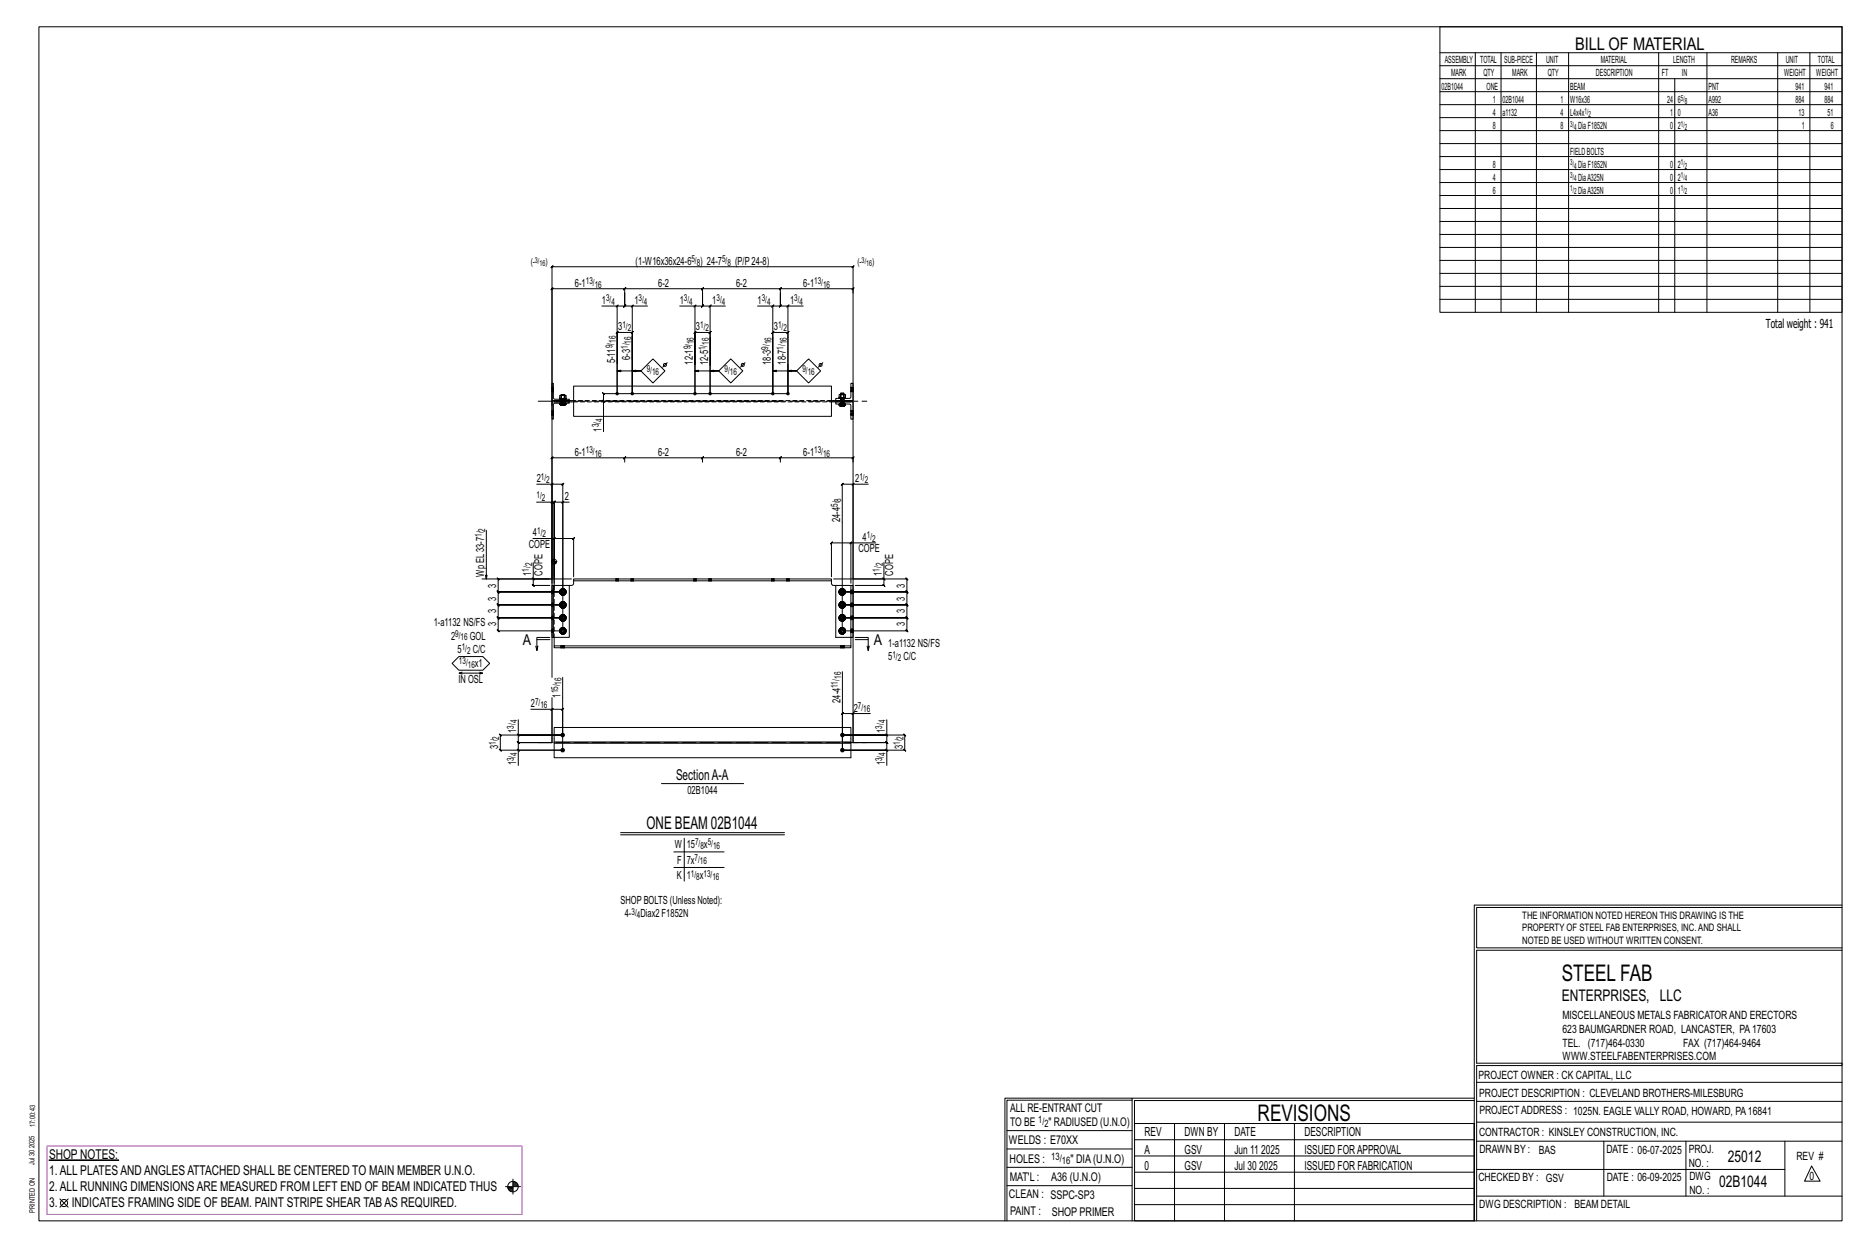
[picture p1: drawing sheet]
<svg xmlns="http://www.w3.org/2000/svg" width="914mm" height="610mm" viewBox="0 0 914 610" stroke-linecap="round" stroke-linejoin="round" font-family="sans-serif">
<g fill="#000" stroke="#000" stroke-width=".49">
<path d="M24 568h34z"/>
<circle cx="302" cy="193" r=".6"/>
<circle cx="309" cy="193" r=".6"/>
<circle cx="340" cy="193" r=".6"/>
<circle cx="348" cy="193" r=".6"/>
<circle cx="378" cy="193" r=".6"/>
<circle cx="386" cy="193" r=".6"/>
<circle cx="275" cy="360" r=".9"/>
<circle cx="412" cy="360" r=".9"/>
<circle cx="275" cy="367" r=".9"/>
<circle cx="412" cy="367" r=".9"/>
</g>
<g fill="none" stroke="#000" stroke-width=".49">
<path d="M19 13h883v584h-883zM705 13h197v140h-197zM705 26h197M705 32h197M705 39h197M722 26v127M735 26v127M752 26v127M768 26v127M812 26v127M820 39v114M836 26v127"/>
<path d="M870 26v127M886 26v127M705 45h197M705 51h197M705 58h197M705 64h197M705 70h197M705 77h197M705 83h197M705 89h197M705 96h197M705 102h197"/>
<path d="M705 108h197M705 115h197M705 121h197M705 127h197M705 134h197M295 150h7v14v-1l1-1-1 1h7l1-1-1 1v30v-43h8M302 150l1-1zM305 142l1-1zM306 143v7v-1l-1 1h1h-4M306 143v7h-1l1-1v1h3M306 143v-2l-1 1 1-1h-36h1l-1 1v-1v57M306 141h38l-1 1 1-1v2"/>
<path d="M309 150l1-1zM333 150h7v15v-2l1-1-1 1h8h-1l1-1v1v2v-15h7M340 150l1-1zM343 142l1-1zM344 143v7v-1l-1 1h1h-4M344 143v7h-1l1-1v1h4M344 141h38l-1 1 1-1v2M347 150l1-1zM371 150h7v15v-2l1-1-1 1h8h-1l1-1v1v30M378 150l1-1zM381 142l1-1zM382 143v7v-1l-1 1h1h-4"/>
<path d="M382 143v7h-1l1-1v1h4M382 141h36l-1 1 1-1v2M385 150l1-1zM393 150h-7v43M705 140h197M705 146h197M302 178v15zM302 178v-14v29M309 176v-11v28M320 176l5 5-5 6-6-6zM327 177l-3 3M340 178v15z"/>
<path d="M340 178v-13v28M348 179v14zM348 179v-14v28M358 176l6 5-6 6-6-6zM365 177l-3 3M378 165v28zM396 176l6 5-6 6-6-6zM403 177l-2 3M270 190h.1M270 192h.1M270 197h9l-8 1v7h-1zM270 188h1v7h8v1h-9z"/>
<path d="M271 190h.1M271 192h.1M274 195h3zM274 197v1zM274 195v-2h1v2M274 197l1 1M274 197h1v1h-1h1h-1M275 195h.1M275 196h.1M275 197h.1M275 198h2h-1M275 197h1"/>
<path d="M276 198l1-1-1 1M276 197l-1 1M276 195v-2h-1h2v2M276 195h.1M276 196h.1M276 197h.1M277 197v1M277 198h-1M281 189h126v15h-126zM281 196h-10v1h10M295 196l1 1zM302 181h12h-5"/>
<path d="M340 181h12h-4M378 181h12h-4M382 196h-87v15M386 193h-91v-1l1 1h-1v3M407 196h10v1h-10M409 197h9v8h-1l-1-7h-7zM411 195h3zM411 198h.1M411 195v-2h1v2M411 198v1M411 198h1h-1v1v-1M411 195h.1"/>
<path d="M411 196h.1M411 197h.1M411 193v-1h2v1h1v2M412 193h1v2M412 199v-1h1v1M412 198h.1M412 199l1-1v1M413 198h-1v1M413 195h.1M413 196h.1M413 197h.1M413 198h.1"/>
<path d="M413 198h1M414 198h.1M414 198l-1 1M417 190h.1M417 192h.1M417 188h1v8h-9v-1h7zM418 190h.1M418 192h.1M270 201h.1M270 203h.1M271 201h.1M271 203h.1"/>
<path d="M417 201h.1M417 203h.1M418 201h.1M418 203h.1M263 237h7v46M270 237l1-1zM270 237h6h-1l1-1v1v72h-32l-1-1 1 1v-7v1l-1-1h1h32h-32v1l-1-1h1v-6l-1-1 1 1h32h-32l-1-1 1 1v-6l-1-1 1 1h32h-32l-1-1 1 1v-7v1l-1-1h1h25M306 226v-3l-1 1h1h-36l1-1-1 1v61M306 224h38h-1l1-1v3M306 223l-1 1zM344 224h38h-1l1-1v3M344 223l-1 1z"/>
<path d="M382 224h36h-1l1-1v3M382 223l-1 1zM418 237v-1l-1 1zM418 237h-6l1-1-1 1v18M425 237h-7v46h26h-1l1 1v-1v7l-1-1 1 1h-32h32l-1-1 1 1v6l-1-1 1 1h-32h32l-1-1 1 1v6h-1l1 1v-1h-32h32h-1l1 1v-1v7l-1-1 1 1h-32M238 259v24M263 246h7v37M270 246l1-1zM270 246h9M276 246h-1l1-1zM276 246v44M412 255v54z"/>
<path d="M261 263h10v22M261 275v8h19M270 275h3M270 274v1M271 274v1M271 264l1-1zM271 263h10l-1 1 1-1v19M271 273v9M271 275v1M272 275v1M272 275h.1M416 266l1-1z"/>
<path d="M417 266h-10v-1l-1 1h1v16M429 266h-12v19M433 275v8h-25M236 283h34M261 283l1 1zM261 283v3l1 1-1-1h8M270 286h1v26h-1zM271 286h8M271 283v-37l1-1-1 1 1-1-1 1v44M274 296h.1M274 290h.1M274 295v1"/>
<path d="M274 289v1M274 297h1M274 291h1M274 296v1M275 296l-1-1v1v1l1-1M275 289h-1v1v1l1-1M275 297h1M275 290l1 1M275 295h-1M275 288l-1 1M275 291h1M276 294l-1 1"/>
<path d="M276 295h1h-1M276 288l-1 1M276 289v-1l1 1h-1M276 295l1 1v1M276 289l1 1M276 295h-1M276 297h1h-1M276 290l1 1h-1M276 296l1 1M276 290h1v1M277 296l-1 1M277 290l-1 1"/>
<path d="M277 295l-1 1M277 289h-1M277 295v1M277 289v1M279 286v26h-8M281 283h126v1h-126zM281 284l-1 2h-1M301 283h.1M301 284h.1M303 283h.1M303 284h.1M309 283h.1"/>
<path d="M309 284h.1M310 283h.1M310 284h.1M340 283h.1M340 284h.1M341 283h.1M341 284h.1M347 283h.1M347 284h.1M348 283h.1M348 284h.1M378 283h.1"/>
<path d="M378 284h.1M379 283h.1M379 284h.1M385 283h.1M385 284h.1M386 283h.1M386 284h.1M407 284v2h2M411 296h.1M411 290h.1M411 289v1M411 295v1"/>
<path d="M411 291h1M411 297h1M411 296v1M411 289v1v1v-1M411 296v-1v1v1v-1M412 290v1M412 297h.1M412 288l-1 1M412 295h-1M412 291h1M412 297h1M412 288v1"/>
<path d="M412 289l1-1v1M412 294v1M412 295h1M413 289l1 1M413 295l1 1v1M413 288l-1 1M413 295h-1M413 290v1h-1M413 297h-1M413 290h1l-1 1M413 296l1 1h-1M413 290v1"/>
<path d="M413 296v1M413 289h1h-1M413 295h1l-1 1M414 289v1M414 295v1M417 286h1v26h-1zM417 286h-8v26h8v4M432 283l1 1zM433 283v3h-1l1 1v-1h-14M262 316l1 2M263 313h6M269 312h-6v6v-2"/>
<path d="M271 316h146v1h-146zM271 312v4M274 309h.1M274 302h.1M274 308v1M274 310h1M274 303l1 1M274 302v1M275 308h-1v1v1l1-1M275 302l-1-1v1v1h1M275 316h.1M275 317h.1"/>
<path d="M275 309l1 1M275 303l1 1M275 307l-1 1M275 301h-1M275 310h1M276 307l-1 1M276 308v-1l1 1h-1M276 301l-1 1M276 301h1l-1 1M276 308l1 1M276 301l1 1v1M276 301h-1"/>
<path d="M276 309l1 1h-1M276 303h1l-1 1v-1M276 316h.1M276 317h.1M276 309h1v1M276 303h1M277 309l-1 1M277 302l-1 1M277 308h-1M277 301v1h-1M277 308v1M277 302h.1"/>
<path d="M411 309h.1M411 302h.1M411 308v1M411 303l1 1M411 310h1M411 302v1M411 302v-1v1v1M411 308v1v1v-1M412 316h.1M412 317h.1M412 303v1M412 309v1"/>
<path d="M412 301h-1M412 307l-1 1M412 303l1 1M412 310h1M412 301v1M412 301h1v1M412 307v1M412 308l1-1v1M413 301l1 1v1M413 308l1 1M413 301h-1M413 307l-1 1"/>
<path d="M413 303v1l-1-1M413 309v1h-1M413 316h.1M413 317h.1M413 303h1h-1M413 309h1l-1 1M413 302v1M413 309v1M413 301l1 1h-1M413 308h1h-1M414 302h.1M414 308v1"/>
<path d="M419 312h6v6l1-2M419 313h6M424 316l1 2M221 325l4-4h11l4 4-4 3h-11zM225 329h11l-1 1M226 329h-1l1 1M235 329h1M270 331v-200l1-1-1 1h148h-1l1-1v1v232M275 331v29M412 329v38v-18v1l1-1h-1h6M253 359l1 1zM254 360v3h-1l1 1v-1h16"/>
<path d="M260 347h10v16M270 347v1l1-1zM270 347h5v1l1-1h-1v20h-30v1l-1-1h1v-7l-1-1 1 1h30h-21v-8M270 341v22M417 350l1-1zM426 349h-8v14M434 359l1 1zM434 352v8h-22h31l-1-1 1 1v7h-1l1 1v-1h-31h22v7M434 360v3l1 1-1-1h-16M253 367l1 1zM270 363h-16h-1l1 1v-1v4M271 363h146v1h-146z"/>
<path d="M271 364v7h146v-7M271 363v-7h146v7M275 367h-21v7M418 363h16l1 1-1-1v4M434 367l1 1zM324 383h40M304 407h80M304 408h80M330 417h24M335 410v21M330 424h24M722 443v154"/>
<path d="M722 443h180M902 444h-179v20h179M902 465h-179v55h179v1h-179v76M554 538h-61v59M554 537h168M722 538h-167v13M723 539h179M723 530h179M493 553h61M555 550h167v47h-167zM555 558h167M575 550v47"/>
<path d="M599 550v47M634 550v47M723 549h179M723 558h179M785 558v27M825 558v27M874 558v27M251 577v7M251 579h2M251 580h3M251 578h2M493 571h61"/>
<path d="M493 562h61M555 573h167M555 566h167M723 572h151M887 570l4 8h-8zM29 587l4 4M33 587l-4 4M247 581h8M249 581h2M249 582h2M250 583h1M492 597v-60h62v60"/>
<path d="M493 580h61M555 589h167M555 581h167M723 585h179"/>
<circle cx="325" cy="179" r=".7"/>
<circle cx="364" cy="179" r=".7"/>
<circle cx="402" cy="179" r=".7"/>
<circle cx="271" cy="275" r="1.2"/>
<circle cx="31" cy="589" r="1.8"/>
<circle cx="251" cy="581" r="2.6"/>
</g>
<path d="M23 561h233v33h-233z" fill="none" stroke="#f0f" stroke-width=".5"/>
<g fill="none" stroke="#000" stroke-width=".49" stroke-dasharray="2 1.4">
<path d="M270 190h1M270 190h.1M270 192h.1M270 191l1 1M270 191h1M270 192h1M271 190h-1M271 190h.1M271 191l-1-1 1 1M274 197v1zM274 198h.1M274 195h1h-1v-2h1v2v-2v2h1h-1"/>
<path d="M274 197l1 1M274 197h1M274 198h1h-1h1M275 196h.1M275 196v1M275 197h.1M275 195h.1M275 195v1M275 195v2zM275 193h.1M275 193h1M275 198h.1"/>
<path d="M275 195h-1h1M275 195h1M275 197v-1M275 196v-1M275 197v1zM275 198h1zM275 198h1M275 196l1 1zM275 195l1 1zM276 197v-1M276 196h.1M276 197h.1"/>
<path d="M276 197h-1M276 196v-1M276 195h.1M276 198l-1-1 1 1M276 197l1 1M276 193h.1M276 198h.1M276 197h1M276 195h1M276 193v2zM276 195h1h-1v-2h1v2M276 195v2z"/>
<path d="M276 198h1M277 197v1h-1zM277 195h.1M277 198h-1zM277 198h.1M277 197v1M281 197h126M407 196h-126M411 198h.1M411 198v1M411 195h1h-1v-2h1v2v-2v2h1h-1M411 198h1"/>
<path d="M411 199v-1v1v-1h1M411 196h.1M411 196v1M411 197v1M411 197h.1M411 195h.1M411 195v1M411 195v3zM411 193l1-1M412 193h1M412 199h.1M412 198h.1"/>
<path d="M412 195h.1M412 193h.1M412 195h-1h1M412 195h1M412 197v-1M412 197l-1 1M412 196v-1M412 198v1l1-1M412 192h1M412 196v1zM412 195v1zM412 197l1-1"/>
<path d="M412 196h1M412 197l1 1zM412 197v1M412 196l1-1M412 199v-1h1M412 198h1M413 197v-1M413 197v1M413 196v-1M413 199h.1M413 198h.1M413 195h.1"/>
<path d="M413 193h.1M413 192v1M413 193v2zM413 195h1h-1v-2h1v2M413 195v3zM413 197h.1M413 198v-1M413 196h.1M413 199v-1M413 198h1l-1 1zM413 195h1M414 198l-1 1z"/>
<path d="M414 198h.1M417 192h.1M417 190l1 1-1-1M417 192h1M418 190h-1M418 191h-1M418 192h.1M418 190h.1M270 202h1M270 201h1M270 201h.1M270 203h.1"/>
<path d="M270 203h1M270 202l1 1M271 201h-1M271 201h.1M271 202h-1l1 1M417 203h.1M417 202h1h-1M417 203h1M418 201h-1M418 202h-1M418 203h-1M418 203h.1"/>
<path d="M418 201h.1M418 202l-1-1M270 297h1zM270 297h.1M270 296l1 1M270 296h1M270 295h1M270 290h1zM270 290h.1M270 290h1M270 289h1M271 296h-1l1 1"/>
<path d="M271 290h-1h1M271 286v26M274 296v1zM274 290h.1M274 296l1-1-1 1 1 1-1-1M274 290l1-2-1 2 1 1-1-1M274 295v1zM274 297h.1M274 289v1zM274 290v1zM274 297v-1M274 295v1"/>
<path d="M274 289v1M274 295h.1M274 297h1zM274 295l1-1zM274 288v1zM274 291h1zM274 288h1zM274 297h1M274 295h1zM274 295h1M274 291h1M274 289l1-1z"/>
<path d="M274 289l1-1M275 296v1M275 296v-1M275 290v1M275 289h.1M275 296h.1M275 290h.1M275 297h1zM275 295h1zM275 291h1zM275 288h1zM275 295h-1v1v-1v2h1"/>
<path d="M275 289h-1v1v-1v1v1v-1v1l1-1M275 296v1zM275 296v-1zM275 289v1zM275 297l1 1zM275 294h1zM275 297h1h-1h1h-1zM275 291h1h-1h1h-1zM275 290h1zM275 289h1zM276 294l-1 1 1-1-1 1h1M276 298v-1z"/>
<path d="M276 297h.1M276 295h.1M276 294v1v-1v1zM276 294h.1M276 288h-1h1h-1l1 1M276 291h.1M276 290h.1M276 289h.1M276 288v1zM276 288h.1M276 297v-1zM276 295v1z"/>
<path d="M276 291v-1M276 297h1zM276 297h1M276 295h1zM276 295h1M276 291h1zM276 291h1M276 288l1 1zM276 288l1 1M276 294l1 1zM276 288h1zM276 296h.1"/>
<path d="M276 289v1zM276 295l1 1zM276 288l1 2zM276 296l1 1M276 296l1-1M276 290h1v1M276 289h1M277 297v-1M277 295h-1l1 2M277 291v-1M277 289h-1l1 1M277 295h.1"/>
<path d="M277 288v1zM277 295v1zM277 295v1M277 289v1zM277 289v1M277 297h.1M277 290v1zM277 296l-1 1zM277 290l-1 1zM277 296v1zM277 290h.1M301 283v1"/>
<path d="M301 283h1M302 283l-1 1M302 283v1M302 283v1zM302 284h.1M303 283v1M303 283h.1M303 284h.1M303 284v-1M309 283v1M309 283h.1M309 283l1 1z"/>
<path d="M309 284h.1M310 283v1M310 283h.1M310 284h.1M310 284v-1M340 283v1M340 283h.1M340 283v1zM340 284h.1M341 283v1M341 283h.1M341 284h.1"/>
<path d="M341 284v-1M347 283v1M347 283h.1M348 283v1zM348 283l-1 1M348 284h-1M348 283v1M348 283h.1M348 284h.1M348 284v-1M378 283v1M378 283h.1"/>
<path d="M378 283l1 1zM378 284h.1M379 283v1M379 283h.1M379 284h.1M379 284v-1M385 283v1M385 283h.1M386 283v1zM386 283l-1 1M386 284h-1M386 283v1"/>
<path d="M386 283h.1M386 284h.1M386 284v-1M411 290h.1M411 296v1zM411 290l1-2-1 2 1 1-1-1M411 296l1-1-1 1 1 1-1-1M411 289v1zM411 290v1zM411 295v1zM411 297h.1M411 289v1"/>
<path d="M411 297v-1M411 295v1M411 288v1zM411 291h1zM411 288h1zM411 295h.1M411 297h1zM411 295l1-1zM411 291h1M411 289l1-1zM411 289l1-1M411 297h1"/>
<path d="M411 295h1zM411 295h1M411 290l1 1M411 289h1M411 296l1 1M411 296l1-1M411 290h1zM411 296h1zM412 291h1zM412 288h1zM412 297h1zM412 295h1z"/>
<path d="M412 289h-1v1v-1v1v1v-1v1l1-1M412 295h-1v1v-1v2h1M412 289l-1 1zM412 290h.1M412 289h.1M412 296h-1zM412 296v1zM412 296v-1zM412 291h.1M412 288h.1M412 297v1zM412 294h.1"/>
<path d="M412 297h.1M412 295h.1M412 288v1M412 291h1M412 290h1zM412 289h1zM412 288h1h-1h1v1zM412 294v1v-1v1M412 298l1-1zM412 297h1M412 294l1 1-1-1 1 1zM412 294h1z"/>
<path d="M413 291v-1M413 290h.1M413 289h.1M413 297h.1M413 297v-1zM413 295v1zM413 295h.1M413 291h.1M413 288v1zM413 288v1M413 288h.1M413 294v1z"/>
<path d="M413 289v1zM413 296h.1M413 288l1 2zM413 295l1 1zM413 290h1l-1 1M413 289h1h-1M413 296l1 1h-1M413 296l1-1h-1M413 289l1 1M413 297v-1M413 295l1 2M413 288l1 1z"/>
<path d="M413 295h1zM414 289v1zM414 289v1M414 295v1zM414 295v1M414 290l-1 1zM414 297h-1zM414 296l-1 1zM414 290h.1M414 296v1zM417 289h1zM417 289l1 1-1-1"/>
<path d="M417 295h1zM417 296h1l-1-1M418 289h.1M418 289h-1M418 290h-1M418 295h.1M418 296l-1-1M418 296h-1M418 297h-1M270 309l1 1zM270 309h.1M270 309h1"/>
<path d="M270 308h1M270 303h1zM270 303h.1M270 303h1M270 302h1M271 309h-1h1M271 303l-1-1 1 1M274 309h.1M274 302v1zM274 309l1-2-1 2 1 1-1-1M274 302l1-1-1 1 1 2-1-2M274 308v1z"/>
<path d="M274 309v1zM274 302h.1M274 303h.1M274 308v1M274 303v-1M274 308h.1M274 310h1zM274 308l1-1zM274 301v1zM274 303l1 1zM274 301h1zM274 310h1"/>
<path d="M274 308l1-1M274 303l1 1M274 301h1M275 309v1M275 308h.1M275 303h.1M275 302v-1M275 316h.1M275 316v1M275 317h.1M275 309h.1M275 302v1z"/>
<path d="M275 310h1zM275 307h1zM275 304h1zM275 301h1zM275 308h-1v1v-1v1v1v-1v1l1-1M275 302l-1-1v1v1h1M275 308v1zM275 302h.1M275 317v-1M275 316v1zM275 310h1h-1h1h-1zM275 309h1z"/>
<path d="M275 308h1zM275 303l1 1h-1h1h-1zM275 303h1zM275 302h1zM275 317l1-1M275 316h1M276 307h-1h1h-1l1 1M276 310h.1M276 309h.1M276 308h.1M276 307v1zM276 307h.1"/>
<path d="M276 301h-1h1h-1h1M276 304h.1M276 303v1M276 303h.1M276 302h.1M276 301h.1M276 317v-1M276 310v-1M276 301v1M276 310h1zM276 310h1M276 307l1 1z"/>
<path d="M276 307l1 1M276 304l1-1zM276 304l1-1M276 301h1zM276 301h1M276 308v1zM276 307l1 2zM276 301l1 1zM276 317h.1M276 302v1zM276 309h1v1M276 308h1"/>
<path d="M276 303h1M276 302h1v-1M277 310v-1M277 308h-1l1 1M277 303v-1M277 301l-1 1 1 1M277 308h.1M277 301v1zM277 308v1zM277 308v1M277 302h.1M277 309v1z"/>
<path d="M277 303h.1M277 309l-1 1zM277 302l-1 2zM277 309h.1M277 302v1zM411 302v1zM411 309h.1M411 302l1-1-1 1 1 2-1-2M411 309l1-2-1 2 1 1-1-1M411 302h.1M411 303h.1M411 308v1z"/>
<path d="M411 309v1zM411 303v-1M411 308v1M411 301v1zM411 303l1 1zM411 301h1zM411 308h.1M411 310h1zM411 308l1-1zM411 303l1 1M411 301h1M411 310h1"/>
<path d="M411 308l1-1M411 303h1M411 302l1-1M411 309l1 1M411 308h1M411 302l1 1zM411 309h1zM412 316h.1M412 316v1M412 304h1zM412 301h1zM412 310h1z"/>
<path d="M412 307h1zM412 302l-1-1v1v1h1M412 308h-1v1v-1v1v1v-1v1l1-1M412 317h.1M412 302h-1zM412 303h.1M412 302h.1M412 308l-1 1zM412 309h.1M412 308h.1M412 304h.1M412 301h.1"/>
<path d="M412 310h.1M412 307h.1M412 317v-1M412 303v1zM412 316v1zM412 304h1M412 303l1 1M412 303h1zM412 302h1zM412 301h1h-1h1zM412 307v1M412 310h1"/>
<path d="M412 309h1zM412 308h1zM412 307h1h-1h1v1zM412 317l1-1M412 316h1M413 303h.1M413 302h.1M413 301v1M413 310v-1M413 309h.1M413 308h.1M413 317v-1"/>
<path d="M413 304v-1zM413 304v-1M413 301h.1M413 310h.1M413 307v1zM413 307v1M413 308v1zM413 301l1 1zM413 307l1 2zM413 302v1zM413 317h.1M413 303h1h-1"/>
<path d="M413 302h1l-1-1M413 309h1l-1 1M413 308h1h-1M413 303v-1M413 301v1l1 1M413 308l1 1M413 308h1zM414 302h.1M414 308v1zM414 308v1M414 303h-1zM414 309l-1 1z"/>
<path d="M414 302l-1 2zM414 302v1zM414 309h.1M417 301l1 1zM417 302h1h-1M417 308h1zM417 308l1 1-1-1M418 302h.1M418 302h-1M418 303h-1M418 308h.1M418 308h-1"/>
<path d="M418 309h-1"/>
</g>
<path d="M263 196h161M263 363h161" fill="none" stroke="#000" stroke-width=".49" stroke-dasharray="6.8 1 0 1"/>
<g font-size="11.2">
<text x="764" y="480">STEEL FAB</text>
<text x="616" y="548">REVISIONS</text>
</g>
<g font-size="8.6">
<text x="771" y="24">BILL OF MATERIAL</text>
<text x="316" y="405">ONE BEAM 02B1044</text>
</g>
<g font-size="7.9">
<text x="765" y="490">ENTERPRISES, LLC</text>
<text x="846" y="569">25012</text>
<text x="842" y="581">02B1044</text>
</g>
<g font-size="7.3">
<text x="256" y="316">A</text>
<text x="428" y="316">A</text>
<text x="331" y="382">SectionA-A</text>
</g>
<g font-size="6.6">
<text x="24" y="567">SHOP NOTES:</text>
<text x="24" y="575">1.ALL PLATESANDANGLESATTACHED SHALL BE CENTERED TO MAIN MEMBER U.N.O.</text>
<text x="24" y="583">2.ALL RUNNING DIMENSIONSARE MEASURED FROM LEFT END OF BEAM INDICATED THUS</text>
<text x="24" y="591">3.</text>
<text x="35" y="591">INDICATES FRAMING SIDE OF BEAM. PAINT STRIPE SHEAR TABAS REQUIRED.</text>
</g>
<g font-size="6.1">
<text x="864" y="161">Total weight : 941</text>
<text x="560" y="556">REV</text>
<text x="580" y="556">DWN BY</text>
<text x="604" y="556">DATE</text>
<text x="639" y="556">DESCRIPTION</text>
<text x="560" y="564">A</text>
<text x="580" y="564">GSV</text>
<text x="604" y="564">Jun 11</text>
<text x="617" y="564">2025</text>
<text x="639" y="564">ISSUED FORAPPROVAL</text>
<text x="560" y="572">0</text>
<text x="580" y="572">GSV</text>
<text x="604" y="572">Jul 30</text>
<text x="616" y="572">2025</text>
<text x="639" y="572">ISSUED FOR FABRICATION</text>
</g>
<g font-size="5.9">
<text x="494" y="560">WELDS : E70XX</text>
<text x="494" y="569">HOLES :</text>
<text x="524" y="569">&quot; DIA(U.N.O)</text>
<text x="494" y="578">MAT'L :</text>
<text x="515" y="578">A36 (U.N.O)</text>
<text x="494" y="586">CLEAN : SSPC-SP3</text>
<text x="495" y="595">PAINT :</text>
<text x="515" y="595">SHOP PRIMER</text>
</g>
<g font-size="5.8">
<text x="494" y="544">ALL RE-ENTRANT CUT</text>
<text x="494" y="551">TO BE</text>
<text x="513" y="551">&quot; RADIUSED (U.N.O)</text>
</g>
<g font-size="5.6">
<text x="765" y="499">MISCELLANEOUS METALS FABRICATORAND ERECTORS</text>
<text x="765" y="505">623 BAUMGARDNER ROAD, LANCASTER, PA17603</text>
<text x="765" y="512">TEL. (717)464-0330</text>
<text x="824" y="512">FAX (717)464-9464</text>
<text x="765" y="519">WWW.STEELFABENTERPRISES.COM</text>
<text x="724" y="528">PROJECT OWNER : CK CAPITAL, LLC</text>
<text x="724" y="537">PROJECT DESCRIPTION : CLEVELAND BROTHERS-MILESBURG</text>
<text x="724" y="545">PROJECTADDRESS : 1025N. EAGLE VALLY ROAD, HOWARD, PA16841</text>
<text x="724" y="556">CONTRACTOR : KINSLEY CONSTRUCTION, INC.</text>
<text x="724" y="564">DRAWN BY :</text>
<text x="753" y="564">BAS</text>
<text x="786" y="564">DATE : 06-07-2025</text>
<text x="827" y="564">PROJ.</text>
<text x="879" y="568">REV #</text>
<text x="827" y="571">NO. :</text>
<text x="724" y="578">CHECKED BY : GSV</text>
<text x="787" y="578">DATE : 06-09-2025</text>
<text x="827" y="578">DWG</text>
<text x="886" y="578">0</text>
<text x="827" y="584">NO. :</text>
<text x="724" y="591">DWG DESCRIPTION : BEAM DETAIL</text>
</g>
<g font-size="5.5">
<text x="311" y="130">(1-W16x36x24-6</text>
<text x="343" y="130">) 24-7</text>
<text x="360" y="130">(P/P24-8)</text>
<text x="281" y="140">6-1</text>
<text x="322" y="140">6-2</text>
<text x="360" y="140">6-2</text>
<text x="393" y="140">6-1</text>
<text x="295" y="149">1</text>
<text x="311" y="149">1</text>
<text x="333" y="149">1</text>
<text x="349" y="149">1</text>
<text x="371" y="149">1</text>
<text x="387" y="149">1</text>
<text x="303" y="162">3</text>
<text x="341" y="162">3</text>
<text x="379" y="162">3</text>
<text x="301" y="178" transform="rotate(-90 301 178)">5-11</text>
<text x="309" y="176" transform="rotate(-90 309 176)">6-3</text>
<text x="339" y="178" transform="rotate(-90 339 178)">12-1</text>
<text x="347" y="179" transform="rotate(-90 347 179)">12-5</text>
<text x="377" y="179" transform="rotate(-90 377 179)">18-3</text>
<text x="385" y="178" transform="rotate(-90 385 178)">18-7</text>
<text x="294" y="211" transform="rotate(-90 294 211)">1</text>
<text x="281" y="223">6-1</text>
<text x="322" y="223">6-2</text>
<text x="360" y="223">6-2</text>
<text x="393" y="223">6-1</text>
<text x="263" y="236">2</text>
<text x="419" y="236">2</text>
<text x="277" y="245">2</text>
<text x="411" y="255" transform="rotate(-90 411 255)">24-4</text>
<text x="261" y="262">4</text>
<text x="259" y="268">COPE</text>
<text x="422" y="265">4</text>
<text x="420" y="270">COPE</text>
<text x="260" y="282" transform="rotate(-90 260 282)">1</text>
<text x="266" y="282" transform="rotate(-90 266 282)">COPE</text>
<text x="432" y="282" transform="rotate(-90 432 282)">1</text>
<text x="437" y="282" transform="rotate(-90 437 282)">COPE</text>
<text x="237" y="282" transform="rotate(-90 237 282)">Wp EL33-7</text>
<text x="243" y="287" transform="rotate(-90 243 287)">3</text>
<text x="443" y="287" transform="rotate(-90 443 287)">3</text>
<text x="243" y="294" transform="rotate(-90 243 294)">3</text>
<text x="443" y="294" transform="rotate(-90 443 294)">3</text>
<text x="243" y="300" transform="rotate(-90 243 300)">3</text>
<text x="443" y="300" transform="rotate(-90 443 300)">3</text>
<text x="212" y="306">1-a1132 NS/FS</text>
<text x="243" y="307" transform="rotate(-90 243 307)">3</text>
<text x="443" y="307" transform="rotate(-90 443 307)">3</text>
<text x="221" y="313">2</text>
<text x="230" y="313">GOL</text>
<text x="435" y="317">1-a1132 NS/FS</text>
<text x="224" y="319">5</text>
<text x="231" y="319">C/C</text>
<text x="435" y="323">5</text>
<text x="442" y="323">C/C</text>
<text x="232" y="326">x1</text>
<text x="224" y="334">IN OSL</text>
<text x="274" y="341" transform="rotate(-90 274 341)">1</text>
<text x="260" y="346">2</text>
<text x="411" y="344" transform="rotate(-90 411 344)">24-4</text>
<text x="418" y="348">2</text>
<text x="253" y="359" transform="rotate(-90 253 359)">1</text>
<text x="433" y="359" transform="rotate(-90 433 359)">1</text>
<text x="244" y="367" transform="rotate(-90 244 367)">3</text>
<text x="442" y="367" transform="rotate(-90 442 367)">3</text>
<text x="253" y="374" transform="rotate(-90 253 374)">1</text>
<text x="433" y="374" transform="rotate(-90 433 374)">1</text>
<text x="337" y="388">02B1044</text>
<text x="330" y="415">W</text>
<text x="336" y="415">15</text>
<text x="345" y="415">x</text>
<text x="331" y="422">F</text>
<text x="336" y="422">7x</text>
<text x="331" y="430">K</text>
<text x="336" y="430">1</text>
<text x="343" y="430">x</text>
<text x="304" y="442">SHOPBOLTS (Unless Noted):</text>
<text x="306" y="449">4-</text>
<text x="313" y="449">Diax2 F1852N</text>
</g>
<g font-size="5">
<text x="745" y="450">THE INFORMATION NOTED HEREON THIS DRAWING IS THE</text>
<text x="745" y="456">PROPERTY OF STEEL FAB ENTERPRISES, INC.AND SHALL</text>
<text x="745" y="462">NOTED BE USED WITHOUT WRITTEN CONSENT.</text>
<text x="508" y="550">1/</text>
<text x="511" y="551">2</text>
<text x="515" y="568">13/</text>
<text x="520" y="570">16</text>
</g>
<g font-size="4.9">
<text x="707" y="31">ASSEMBLY</text>
<text x="725" y="31">TOTAL</text>
<text x="736" y="31">SUB-PIECE</text>
<text x="757" y="31">UNIT</text>
<text x="784" y="31">MATERIAL</text>
<text x="819" y="31">LENGTH</text>
<text x="847" y="31">REMARKS</text>
<text x="874" y="31">UNIT</text>
<text x="890" y="31">TOTAL</text>
<text x="710" y="37">MARK</text>
<text x="726" y="37">QTY</text>
<text x="740" y="37">MARK</text>
<text x="758" y="37">QTY</text>
<text x="781" y="37">DESCRIPTION</text>
<text x="814" y="37">FT</text>
<text x="823" y="37">IN</text>
<text x="873" y="37">WEIGHT</text>
<text x="889" y="37">WEIGHT</text>
<text x="706" y="44">02B1044</text>
<text x="728" y="44">ONE</text>
<text x="769" y="44">BEAM</text>
<text x="836" y="44">PNT</text>
<text x="879" y="44">941</text>
<text x="893" y="44">941</text>
<text x="731" y="50">1</text>
<text x="736" y="50">02B1044</text>
<text x="764" y="50">1</text>
<text x="769" y="50">W16x36</text>
<text x="816" y="50">24</text>
<text x="821" y="50">6</text>
<text x="836" y="50">A992</text>
<text x="879" y="50">884</text>
<text x="893" y="50">884</text>
<text x="731" y="57">4</text>
<text x="736" y="57">a1132</text>
<text x="764" y="57">4</text>
<text x="769" y="57">L4x4x</text>
<text x="818" y="57">1</text>
<text x="821" y="57">0</text>
<text x="836" y="57">A36</text>
<text x="880" y="57">13</text>
<text x="895" y="57">51</text>
<text x="731" y="63">8</text>
<text x="764" y="63">8</text>
<text x="772" y="63">DiaF1852N</text>
<text x="818" y="63">0</text>
<text x="821" y="63">2</text>
<text x="882" y="63">1</text>
<text x="896" y="63">6</text>
<text x="769" y="76">FIELDBOLTS</text>
<text x="731" y="82">8</text>
<text x="772" y="82">DiaF1852N</text>
<text x="818" y="82">0</text>
<text x="821" y="82">2</text>
<text x="731" y="88">4</text>
<text x="772" y="88">DiaA325N</text>
<text x="818" y="88">0</text>
<text x="821" y="88">2</text>
<text x="731" y="95">6</text>
<text x="772" y="95">DiaA325N</text>
<text x="818" y="95">0</text>
<text x="821" y="95">1</text>
</g>
<g font-size="4.7">
<text x="260" y="130">(-</text>
<text x="267" y="130">)</text>
<text x="338" y="128">5/</text>
<text x="341" y="130">8</text>
<text x="353" y="128">5/</text>
<text x="356" y="130">8</text>
<text x="420" y="130">(-</text>
<text x="427" y="130">)</text>
<text x="287" y="139">13/</text>
<text x="291" y="141">16</text>
<text x="399" y="139">13/</text>
<text x="403" y="141">16</text>
<text x="297" y="147">3/</text>
<text x="299" y="149">4</text>
<text x="313" y="147">3/</text>
<text x="315" y="149">4</text>
<text x="335" y="147">3/</text>
<text x="337" y="149">4</text>
<text x="351" y="147">3/</text>
<text x="353" y="149">4</text>
<text x="373" y="147">3/</text>
<text x="375" y="149">4</text>
<text x="389" y="147">3/</text>
<text x="391" y="149">4</text>
<text x="305" y="160">1/</text>
<text x="343" y="160">1/</text>
<text x="381" y="160">1/</text>
<text x="302" y="168" transform="rotate(-90 302 168)">16</text>
<text x="307" y="162">2</text>
<text x="345" y="162">2</text>
<text x="383" y="162">2</text>
<text x="300" y="170" transform="rotate(-90 300 170)">9/</text>
<text x="307" y="171" transform="rotate(-90 307 171)">1/</text>
<text x="309" y="168" transform="rotate(-90 309 168)">16</text>
<text x="338" y="171" transform="rotate(-90 338 171)">9/</text>
<text x="340" y="168" transform="rotate(-90 340 168)">16</text>
<text x="345" y="171" transform="rotate(-90 345 171)">1/</text>
<text x="347" y="169" transform="rotate(-90 347 169)">16</text>
<text x="376" y="171" transform="rotate(-90 376 171)">9/</text>
<text x="378" y="169" transform="rotate(-90 378 169)">16</text>
<text x="383" y="171" transform="rotate(-90 383 171)">1/</text>
<text x="385" y="168" transform="rotate(-90 385 168)">16</text>
<text x="317" y="182">9/</text>
<text x="319" y="184">16</text>
<text x="355" y="182">9/</text>
<text x="357" y="184">16</text>
<text x="393" y="182">9/</text>
<text x="395" y="184">16</text>
<text x="293" y="209" transform="rotate(-90 293 209)">3/</text>
<text x="295" y="207" transform="rotate(-90 295 207)">4</text>
<text x="287" y="222">13/</text>
<text x="399" y="222">13/</text>
<text x="291" y="223">16</text>
<text x="403" y="223">16</text>
<text x="265" y="235">1/</text>
<text x="267" y="236">2</text>
<text x="421" y="235">1/</text>
<text x="423" y="236">2</text>
<text x="263" y="243">1/</text>
<text x="265" y="245">2</text>
<text x="412" y="245" transform="rotate(-90 412 245)">8</text>
<text x="410" y="248" transform="rotate(-90 410 248)">5/</text>
<text x="236" y="263" transform="rotate(-90 236 263)">1/</text>
<text x="237" y="260" transform="rotate(-90 237 260)">2</text>
<text x="263" y="261">1/</text>
<text x="266" y="263">2</text>
<text x="424" y="263">1/</text>
<text x="427" y="265">2</text>
<text x="259" y="280" transform="rotate(-90 259 280)">1/</text>
<text x="260" y="277" transform="rotate(-90 260 277)">2</text>
<text x="430" y="280" transform="rotate(-90 430 280)">1/</text>
<text x="432" y="277" transform="rotate(-90 432 277)">2</text>
<text x="223" y="312">9/</text>
<text x="225" y="313">16</text>
<text x="226" y="318">1/</text>
<text x="229" y="320">2</text>
<text x="437" y="322">1/</text>
<text x="439" y="324">2</text>
<text x="225" y="325">13/</text>
<text x="229" y="327">16</text>
<text x="275" y="335" transform="rotate(-90 275 335)">16</text>
<text x="412" y="332" transform="rotate(-90 412 332)">16</text>
<text x="273" y="339" transform="rotate(-90 273 339)">15/</text>
<text x="410" y="336" transform="rotate(-90 410 336)">11/</text>
<text x="262" y="345">7/</text>
<text x="265" y="346">16</text>
<text x="420" y="347">7/</text>
<text x="253" y="354" transform="rotate(-90 253 354)">4</text>
<text x="423" y="349">16</text>
<text x="434" y="354" transform="rotate(-90 434 354)">4</text>
<text x="251" y="357" transform="rotate(-90 251 357)">3/</text>
<text x="432" y="357" transform="rotate(-90 432 357)">3/</text>
<text x="243" y="364" transform="rotate(-90 243 364)">1/</text>
<text x="244" y="362" transform="rotate(-90 244 362)">2</text>
<text x="441" y="364" transform="rotate(-90 441 364)">1/</text>
<text x="442" y="362" transform="rotate(-90 442 362)">2</text>
<text x="253" y="370" transform="rotate(-90 253 370)">4</text>
<text x="434" y="370" transform="rotate(-90 434 370)">4</text>
<text x="251" y="372" transform="rotate(-90 251 372)">3/</text>
<text x="432" y="372" transform="rotate(-90 432 372)">3/</text>
<text x="340" y="414">7/</text>
<text x="346" y="414">5/</text>
<text x="343" y="415">8</text>
<text x="349" y="415">16</text>
<text x="340" y="421">7/</text>
<text x="343" y="423">16</text>
<text x="338" y="429">1/</text>
<text x="341" y="431">8</text>
<text x="344" y="429">13/</text>
<text x="349" y="431">16</text>
<text x="309" y="447">3/</text>
<text x="312" y="449">4</text>
</g>
<g font-size="4.2">
<text x="823" y="49">5/</text>
<text x="825" y="51">8</text>
<text x="776" y="56">1/</text>
<text x="778" y="57">2</text>
<text x="769" y="62">3/</text>
<text x="770" y="63">4</text>
<text x="823" y="62">1/</text>
<text x="825" y="63">2</text>
<text x="769" y="81">3/</text>
<text x="770" y="82">4</text>
<text x="823" y="81">1/</text>
<text x="825" y="82">2</text>
<text x="769" y="87">3/</text>
<text x="770" y="89">4</text>
<text x="823" y="87">1/</text>
<text x="825" y="89">4</text>
<text x="769" y="94">1/</text>
<text x="770" y="95">2</text>
<text x="823" y="94">1/</text>
<text x="825" y="95">2</text>
</g>
<g font-size="4">
<text x="262" y="129">3/</text>
<text x="264" y="130">16</text>
<text x="422" y="129">3/</text>
<text x="424" y="130">16</text>
</g>
<g font-size="3.7">
<text x="17" y="551" transform="rotate(-90 17 551)">17:00:43</text>
<text x="17" y="562" transform="rotate(-90 17 562)">2025</text>
<text x="17" y="570" transform="rotate(-90 17 570)">Jul 30</text>
<text x="17" y="593" transform="rotate(-90 17 593)">PRINTED ON</text>
</g>
</svg>
